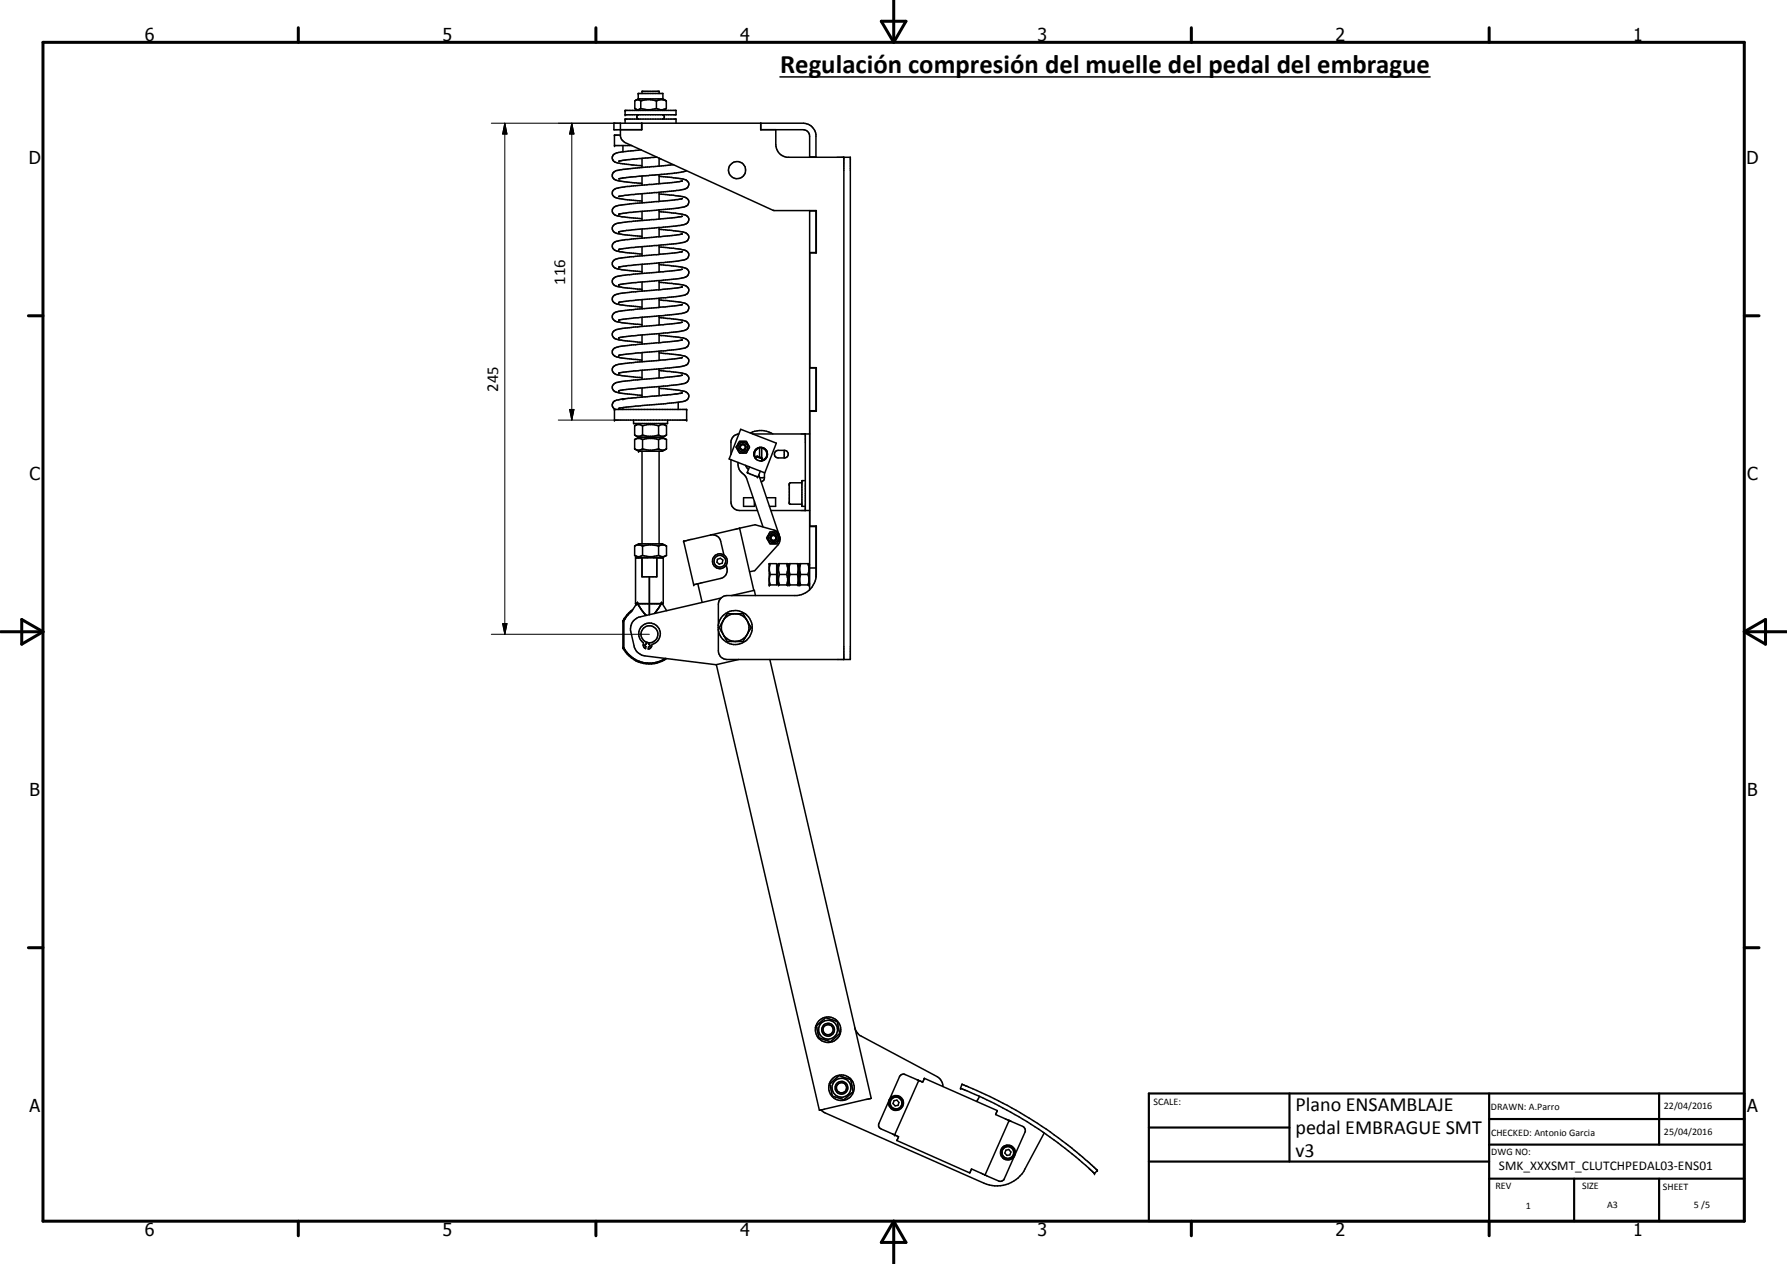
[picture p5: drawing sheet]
<svg xmlns="http://www.w3.org/2000/svg" width="420mm" height="297mm" viewBox="0 0 420 297" stroke-linecap="round" stroke-linejoin="round" font-family="sans-serif">
<g fill="none" stroke="#000" stroke-width=".35">
<path d="M183.4 18.1h152.8M145.9 29l.1 3.3 .3 .6 .7 .6 34.8 15.9 10.1 .1v9.9h-1.5M145.9 31.7h-1.4v2.5h4.1M146.5 34.2v1.5M147 29v-1h12v1M147 26h12v1h-12zM149.4 23.6l.5-.2 .8 .3M149.4 23.6l-.1 .1v1.8l.1 .1M149.4 25.7l.7 .3M150.1 23.2v-1.2h5.8v1.2M150.1 23.2h5.8M150.1 23.2l-.7 .4"/>
<path d="M150.2 27a.51 .51 0 0 0-.5 .5 .51 .51 0 0 0 .5 .5M150.7 23.7a5.9 5.9 0 0 1 3.6 0M150.7 25.5a.92 .92 0 0 1-1.3 .1M150.7 25.5a5.6 5.6 0 0 0 3.6 0M150.7 23.7v1.8M150.8 35.2l-4.5 .5a2.41 2.41 0 0 0-2.2 .9l-.1 .7a1.55 1.55 0 0 0 1.6 1.1l5.3 .6M150.9 29v1.5h-6.6v-1.5h44.6a3 3 0 0 1 2.9 2.6v5.4M150.9 22v-.5h4.1v.5M150.9 37.2v2.2M154.3 25.5a2.32 2.32 0 0 0 2.4 0M154.3 23.7a2.66 2.66 0 0 1 2.4 0M154.3 23.7v1.8"/>
<path d="M154.5 36.9l-6.8 .6-2.2 .4M155 37.1v1.9M155 37.3h.4M155.7 27a.51 .51 0 0 1 .5 .5 .51 .51 0 0 1-.5 .5M155.9 23.2l.8 .5M156.7 25.5l-.8 .5M156.7 23.7v1.8M158.4 38.7l-13 1.3a1.2 1.2 0 0 0-1.3 .7 1.2 1.2 0 0 0 .5 1.5l2.3 .5 4 .4M178.8 29v1.5h10.1a1.52 1.52 0 0 1 1.5 1.5v5M182.4 30.5v3.5a3 3 0 0 0 2.6 3h14.9v118h-29a2 2 0 0 1-2-2v-4.9M190.4 36.9h1.4M198.4 37v118"/>
<path d="M150.9 41.4v2.1M150.9 45.5v2.2M150.9 49.7v2.1M150.9 53.8v2.2M150.9 58v2.1M155 41v2.2M155 45.2v2.1M155 49.3v2.2M155 53.5v2.1M155 57.7v2.1M155 41.4l5.4 .6a1.26 1.26 0 0 1 1.4 .8 1.26 1.26 0 0 1-.4 1.5 35.9 35.9 0 0 1-8.1 1l-5.2 .5-2.6 .4M155 45.6h.5a24.1 24.1 0 0 1 5.9 .9 1.13 1.13 0 0 1 .5 1.3 1.13 1.13 0 0 1-1 .8l-3 .5-10.2 .9-2.2 .3"/>
<path d="M155 49.7a25.1 25.1 0 0 1 6.5 1 1.17 1.17 0 0 1 .4 1.3 1.17 1.17 0 0 1-1 .8l-5.5 .7-8.1 .6-1.8 .4M155 53.9h.5a24.1 24.1 0 0 1 5.9 .9 1.14 1.14 0 0 1 .5 1.3 1.14 1.14 0 0 1-1 .8l-3 .5-9.8 .8-2.6 .4M155 58a29.3 29.3 0 0 1 6.4 1 1.13 1.13 0 0 1 .5 1.2 1.13 1.13 0 0 1-1 .9l-4.9 .6-8.3 .7-2.2 .4M160.3 46.7l-14.8 1.6a1.33 1.33 0 0 0-1.3 1.9 4.7 4.7 0 0 0 2.9 .9l3.8 .3M160.3 59.1h.1M160.4 42.5l-14.9 1.6a1.33 1.33 0 0 0-1.3 1.9 4.3 4.3 0 0 0 2.6 .9l4.1 .3M160.4 55l-14.9 1.6a1.33 1.33 0 0 0-1.3 1.9 7.2 7.2 0 0 0 4.2 1l2.5 .2M160.4 50.8l-14.9 1.6a1.24 1.24 0 0 0-1.4 .8 1.24 1.24 0 0 0 .5 1.5l1.8 .4 4.5 .4M160.4 59.1l-1.8 .3-13.1 1.3a1.33 1.33 0 0 0-1.3 1.9 3.7 3.7 0 0 0 2.6 .9l4.1 .4M161.4 40.1a37.6 37.6 0 0 1-8.3 1.1l-4.6 .4-3 .4M190.4 49.5v89.1M190.4 59.4h1.4"/>
<path d="M190.4 49.6h1.4M191.8 49.5v9.9M150.9 62.1v2.2M150.9 66.3v2.1M150.9 70.4v2.2M150.9 74.5v2.2M150.9 78.7v2.2M155 61.8v2.1M155 65.9v2.2M155 70.1v2.2M155 74.2v2.2M155 78.4v2.1"/>
<path d="M155 62.2a25.1 25.1 0 0 1 6.5 1 1.17 1.17 0 0 1 .4 1.2 1.17 1.17 0 0 1-1 .8l-5.5 .7-6.8 .6-3.1 .4M155 66.3l.5 .1a24.1 24.1 0 0 1 5.9 .9 1.14 1.14 0 0 1 .5 1.2 1.14 1.14 0 0 1-1 .9l-4.4 .6-8.4 .7-2.6 .4M155 70.5l4.8 .5a2.19 2.19 0 0 1 2.2 1.1 1.67 1.67 0 0 1-1.9 1.6l-11.1 1-3.5 .5M155 74.6a25.7 25.7 0 0 1 6.4 1 1.14 1.14 0 0 1 .5 1.2 1.14 1.14 0 0 1-1 .9l-3.9 .5-8.4 .7-3.1 .5M155 78.8l5.1 .6a1.69 1.69 0 0 1 1.9 1.3l-.3 .6a4.4 4.4 0 0 1-3 .9l-9.2 .8-4 .5M160.4 71.6l-4 .5-10.9 1.1a1.33 1.33 0 0 0-1.3 1.9l.2 .2a14 14 0 0 0 5.5 .9l1 .1M160.4 67.4l-5 .7-5 .4a23.6 23.6 0 0 0-6 .9 1.26 1.26 0 0 0-.2 1.5 1.26 1.26 0 0 0 1.3 .6l5.4 .7M160.4 63.3l-4.5 .6-9.1 .8a3 3 0 0 0-2.8 1.2 1.73 1.73 0 0 0 2.1 1.6l4.8 .5M160.4 75.7l-14.9 1.6a1.23 1.23 0 0 0-1.3 .8 1.23 1.23 0 0 0 .4 1.4 21.3 21.3 0 0 0 6.3 .9M160.4 79.9l-5 .6-5 .4a23.6 23.6 0 0 0-6 .9 1.26 1.26 0 0 0-.2 1.5 1.26 1.26 0 0 0 1.3 .7l5.4 .6M144.5 96.2h16.9v2.5h-16.9zM146.5 93.7v.1"/>
<path d="M146.5 95.8v.4M146.8 93.7l-1.1 .2a1.44 1.44 0 0 0-1.7 1.6l.7 .7M149 98.7v.8h8v-.8M150.1 99.5l-.9 .6M150.9 82.8v2.2M150.9 87v2.2M150.9 91.2v2.1M155 82.9l4.8 .5a2.18 2.18 0 0 1 2.2 1.2 1.67 1.67 0 0 1-1.9 1.5l-11.1 1.1-3.5 .5M155 82.5v2.2M155 86.7v2.1M155 90.8v2.2M155 87.1a25.7 25.7 0 0 1 6.4 .9 1.14 1.14 0 0 1 .5 1.3 1.14 1.14 0 0 1-1 .8l-3.9 .6-7 .5-4.5 .6"/>
<path d="M155 91.2l4.8 .5a2.19 2.19 0 0 1 2.2 1.2 1.83 1.83 0 0 1-2.2 1.6l-10.3 .9-4 .6M155.8 99.5l.9 .6M159.5 94.5v1.7M160.3 84v.1M160.4 92.3l-2.8 .5-11 1M160.4 92.3h.1M160.4 88.2l-4.5 .6-10.1 .9a2 2 0 0 0-1.8 1.1 1.63 1.63 0 0 0 1.8 1.6l5.1 .5M160.4 84l-4 .6-9.3 .8a5.1 5.1 0 0 0-2.8 .7 1.19 1.19 0 0 0-.2 1.3 1.19 1.19 0 0 0 1.2 .7l5.6 .7M190.4 86.5h1.4M190.4 96.5h1.4M190.4 86.4h1.5v10.2h-1.5M191.8 86.4v10.2"/>
<path d="M149.2 100.1v2.1M149.2 103.3v2.2M149.2 105.5l.9 .5h5.7l.9-.5M149.2 105.5a1.55 1.55 0 0 0 1.9 0M149.2 103.3a1.76 1.76 0 0 1 1.9 0M149.2 102.2a1.55 1.55 0 0 0 1.9 0M149.2 100.1a1.55 1.55 0 0 1 1.9 0M149.2 102.2l.9 .6M150.1 102.8h5.7M150.1 102.8l-.9 .5M150.9 106v21.8M151.1 100.1v2.1"/>
<path d="M151.1 103.3v2.2M151.1 105.5l.5 .1a5.6 5.6 0 0 0 3.2-.1M151.1 103.3a6.7 6.7 0 0 1 3.7 0M151.1 102.2a5.8 5.8 0 0 0 3.7 0M151.1 100.1a5.8 5.8 0 0 1 3.7 0M154.8 100.1v2.1M154.8 103.3v2.2M154.8 105.5a1.55 1.55 0 0 0 1.9 0M154.8 103.3a1.76 1.76 0 0 1 1.9 0M154.8 102.2a1.55 1.55 0 0 0 1.9 0M154.8 100.1a1.55 1.55 0 0 1 1.9 0M155 106v21.8"/>
<path d="M155.8 102.8l.9 .5M156.7 100.1v2.1M156.7 103.3v2.2M156.7 102.2l-.9 .6M171.9 108v10a2 2 0 0 0 2 2h4.2M173.5 108.7a3.1 3.1 0 0 0 1.5 2.9l.5 .8 3.9 11.4M173.7 102a2 2 0 0 0-1.8 1.6v3.2M173.9 103.7h1.6l.3 .7a1.14 1.14 0 0 1-.1 1.7l-.2 .4h-1.6l-.1-.2-.8-1.2zM174.1 100.9l8.4 3.2-2.7 7-8.4-3.2zM175.3 109.3l.7 1.1M176.2 109.7l-.5 1.4 .9 .4 1.6 .6 .6-1.4M176.4 101.7a5.5 5.5 0 0 1 5.3 .3"/>
<path d="M177 102h13.4M177.1 117h-2.3v2h2.6v-1.2M177.4 107.2l.2 .5M177.8 107.3l.2-.1 .6 .2M177.8 107.3l1.4 .5M177.8 107.3l-.2 .5M178 105.4l-.6 .6-.1 .9M178.4 111.6l4.8 14M178.6 107.4l.5 .2 .1 .2M178.6 105.2h.5M178.6 105.2v2.2M178.6 105.3a1.46 1.46 0 0 0-.9 2.3"/>
<path d="M178.6 105.2h-.3M178.7 105.2a1.59 1.59 0 0 0-1.4 1.7 1.59 1.59 0 0 0 1.8 1.4 1.59 1.59 0 0 0 1.3-1.8M179 105.2h.3M179 108.3h.1M179.1 105.2l.8 .3M179.1 105.2v2.4M179.1 108.1v.2M179.1 105.3a1.46 1.46 0 0 1 1.2 1.4 1.46 1.46 0 0 1-1.2 1.5M179.2 107.8l-.2 .5M179.4 105.2l.3 .2M179.7 111.1v1.2a.87 .87 0 0 1-.7 .9M179.7 112.2l-1 .1"/>
<path d="M179.8 105.5l.6 .8M180 105.7a1.58 1.58 0 0 1-.9 2.6M180.2 117h2.2v2h-1.5M181.3 120h9.1M182.3 106.1l.7-.3h1.4a.89 .89 0 0 1 .9 .9 .89 .89 0 0 1-.9 .9h-1.4a.89 .89 0 0 1-.9-.5 .89 .89 0 0 1 .2-1zM184.4 105.8v1.8M188.5 113.5h-2.6l-.3 .2v4.7l2.9 .1M189.3 112.9h-.8v6.1h.8M189.3 102v18M149.2 128.3v2.2M149.2 128.3l.9-.5h5.7l.9 .5M149.2 128.3a1.76 1.76 0 0 1 1.9 0"/>
<path d="M149.2 130.5a1.55 1.55 0 0 0 1.9 0M149.2 130.5l.9 .6M150.9 131.1v4.5h3.5v-4.5M151.1 128.3a6.7 6.7 0 0 1 3.7 0M151.1 130.5l.5 .1a5.6 5.6 0 0 0 3.2-.1M151.1 128.3v2.2M152.7 135.6v8.8M154.8 128.3a1.76 1.76 0 0 1 1.9 0M154.8 130.5a1.55 1.55 0 0 0 1.9 0M154.8 128.3v2.2M156.7 130.5l-.9 .6M156.7 128.3v2.2"/>
<path d="M164.1 137.2l1 4.4M167.1 125.7l-6.4 1.5 2.4 10.2 1-.2M167.1 125.7a1.97 1.97 0 0 1 2.3 1.5l.8 3.2M168.7 131.4l.7-.2 .6 .4-.2 .7-.7 .3-.5-.5zM170.8 132.8a2.15 2.15 0 0 1-1.4 3.1l-5.3 1.3M172 140l5.4-1.3 .2 1.3M173.9 124.2l-6.8 1.5M173.9 124.1v.1M173.9 124.1l3.3 14.7M173.9 124.1l3.6-.8 4.4 1.2a1.88 1.88 0 0 1 1.4 1.8M180.9 132.5h1.7v5h-1.7zM180.9 134l.1 1"/>
<path d="M180.9 136.5l.1 1M181 125h1.7l.4 .9a.93 .93 0 0 1-.1 1.4l-.3 .5h-1.7l-.2-.5a1.01 1.01 0 0 1-.1-1.6zM181 132.5l-.1 .9M181 135l-.1 .9M181 135h1.6M182.5 126l.1 .2M182.6 132.8h.2M182.6 137.2h.2M182.8 132.8l.2-.3h2.2l.2 .3M182.8 137.2l.2 .3h2.2l.2-.3M182.8 132.8v4.4M183.2 135h1.7"/>
<path d="M183.2 135l-.2 .9 .2 1.6M183.2 132.5l-.2 .9 .2 1.6M183.4 126.5a1.97 1.97 0 0 1-.5 1.6l-5.5 6-1.2 .3M184.9 132.5l.3 .9-.3 1.6M184.9 135l.3 .9-.3 1.6M185.4 132.8l.1-.3h2.2l.2 .3M185.4 137.2l.1 .3h2.2l.2-.3M185.4 132.8v4.4M185.7 135h1.8M185.7 135l-.2 .9 .2 1.6M185.7 132.5l-.2 .9 .2 1.6M187.5 132.5l.2 .9-.2 1.6"/>
<path d="M187.5 135l.2 .9-.2 1.6M187.9 132.8l.1-.3h2.2l.2 .3M187.9 137.2l.1 .3h2.2l.2-.3M187.9 132.8v4.4M188.2 135h1.7M188.2 135l-.2 .9 .2 1.6M188.2 132.5l-.2 .9 .2 1.6M189.9 132.5a3.3 3.3 0 0 1 0 2.5M189.9 135a3.1 3.1 0 0 1 0 2.5M190.4 123.7h1.4M190.4 133.5h1.5M190.4 123.6h1.5v11.4a5 5 0 0 1-4.5 5h-16.5a2.09 2.09 0 0 0-2 2v4.9"/>
<path d="M191.8 123.6v12.1M146.5 145.9v6.3M146.5 145.9h.1M146.5 152.2h.1M146.5 152.2a7 7 0 0 0 10.2 2.6M146.6 145.9v6.3M146.6 152.2a6.8 6.8 0 0 0 9.9 2.5M148.8 143.3l-1.4 1.1-.9 1.5M149.4 141.9h.3M149.4 141.9l.2 .1 .1-.1M149.9 141.9h5.6M149.9 141.6l-.2 .3"/>
<path d="M149.9 141.6v.3M149.9 141.9l1 1.5 1.1 1.2M149.9 141.6l-1.4 2.1-1.2 1.2-.7 1M152.5 151a2 2 0 0 1-1.5-3 2 2 0 0 1 3.4 0 2 2 0 0 1-1.5 3h-.9v.3l-.4 .3 .3 .3-.1 .5-.5-.4v-1a2.55 2.55 0 0 1-.3-4 2.55 2.55 0 0 1 4 .8 2.55 2.55 0 0 1-1.7 3.6l-.4 .9-.5 .2 .1-.5 .3-.2v-.2l-.2-.2v-.4M154.4 143.6l-.5 .5M154.7 143.1l-.3 .5M155.5 141.6l.2 .3h.2v-10.8h-6.5v10.8M155.5 141.6l1.2 1.9M155.5 141.6v.3M155.5 141.9l-1.1 1.7M169.5 140.5l-18.9 4.4a2.88 2.88 0 0 0-2.3 3.6l.8 3.3a2.96 2.96 0 0 0 2.5 2.3l16.7 2.1 5.4-1.2M170.3 145.5l-1.2 2 1.2 2"/>
<path d="M170.3 145.5l.7-1.3h3.7l1.2 2M170.3 145.5a3.3 3.3 0 0 1 5.5 .7M170.3 145.5l-.4 .7a3 3 0 0 0 .1 2.9M175.8 146.2a3.3 3.3 0 0 1-1.3 4.1 3.3 3.3 0 0 1-4.2-.8M175.9 146.2l.7 1.3-1.9 3.2h-3.7l-.7-1.2M181 155l23.8 103.1-12 2.8h-.2l-24.2-104.7M192 241.1l2.1-2 2 .7a.78 .78 0 0 1 .9 1l.4 2.1-2.1 1.9-2.7-.9zM195.1 254.7l2.2-1.9 2.7 .9 .6 2.8-2.2 1.9-2-.6-.7-.2zM201 241.6l.1 .4a2.85 2.85 0 0 0 1.4 1.5l17.9 9.5a2.75 2.75 0 0 1 1.3 2.3M209.1 259.2v.2M209.1 259.2a1.57 1.57 0 0 1 2.2-1.5 1.57 1.57 0 0 1 .5 2.6 1.57 1.57 0 0 1-2.6-.6l-.1-.3M209.3 259.2h-.2"/>
<path d="M209.3 259.3l-.2 .1M210.2 258.7l.7-.2 .5 .6-.3 .7-.6 .1-.5-.6zM216 253.9l-5.7 12.8M216.1 253.9l-3.5-1.5-.6 .1-.5 .5-4.9 11.2v.5l.4 .5 3.3 1.5M216.1 253.9v.1M216.1 254l.8 .3 .4-.9 17.2 7.6-.4 .9 3.2 1.4M226.2 254.8l1.3 .5a102.1 102.1 0 0 1 23.2 13.5l7.3 6.2-.7 .8a69.2 69.2 0 0 0-8.6-7.3l-3.6-2.5a100 100 0 0 0-19.3-10.3zM230.3 257.6l-.7 1.2M193.1 260.9l.9 .6 37.3 16.5a7.5 7.5 0 0 0 9.7-3.3l4.5-8.5M210.3 266.7l1 .4-.4 .9 17.1 7.6 .4-.9 3.2 1.4M235.4 270.8v.1M235.4 270.8a1.55 1.55 0 0 1 2-1.5 1.55 1.55 0 0 1 .8 2.5 1.55 1.55 0 0 1-2.6-.2l-.2-.6h.2"/>
<path d="M235.6 270.8h-.2M236.5 270.3l.7-.2 .5 .6-.3 .7-.6 .1-.5-.5zM237.3 263.3h.1M237.3 263.3l-5.7 12.8M237.3 263.3l3.4 1.5 .3 .6 .1 .5-5.1 11.3-.5 .4h-.5l-3.4-1.5"/>
<circle cx="173.3" cy="40" r="2.02"/>
<circle cx="174.6" cy="105.1" r=".75"/>
<circle cx="174.7" cy="105.1" r=".59"/>
<circle cx="174.7" cy="105.1" r="1.16"/>
<circle cx="169.3" cy="131.9" r="1.38"/>
<circle cx="169.3" cy="131.9" r="1.75"/>
<circle cx="181.8" cy="126.4" r="1.16"/>
<circle cx="181.8" cy="126.4" r=".75"/>
<circle cx="181.9" cy="126.4" r=".59"/>
<circle cx="172.8" cy="147.5" r="4"/>
<circle cx="194.7" cy="242" r="2.98"/>
<circle cx="194.7" cy="242" r="2.22"/>
<circle cx="194.7" cy="242" r="1.49"/>
<circle cx="194.7" cy="242" r="1.21"/>
<circle cx="197.8" cy="255.6" r="1.49"/>
<circle cx="197.8" cy="255.6" r="3"/>
<circle cx="197.9" cy="255.6" r="2.23"/>
<circle cx="197.9" cy="255.6" r="1.2"/>
<circle cx="210.7" cy="259.2" r="1.76"/>
<circle cx="210.7" cy="259.2" r="1.38"/>
<circle cx="237" cy="270.8" r="1.74"/>
<circle cx="237" cy="270.8" r="1.37"/>
</g>
<g fill="#000">
<circle cx="144.5" cy="31.7" r=".18"/>
<circle cx="144.5" cy="34.2" r=".18"/>
<circle cx="147" cy="27" r=".18"/>
<circle cx="147" cy="28" r=".18"/>
<circle cx="147" cy="26" r=".18"/>
<circle cx="150.1" cy="22" r=".18"/>
<circle cx="150.1" cy="23.2" r=".18"/>
<circle cx="145.5" cy="54.5" r=".18"/>
<circle cx="145.5" cy="50.3" r=".18"/>
<circle cx="145.5" cy="58.6" r=".18"/>
<circle cx="145.5" cy="62.8" r=".18"/>
<circle cx="145.5" cy="66.9" r=".18"/>
<circle cx="145.5" cy="71.1" r=".18"/>
<circle cx="145.5" cy="75.2" r=".18"/>
<circle cx="145.5" cy="79.4" r=".18"/>
<circle cx="144.5" cy="96.2" r=".18"/>
<circle cx="144.5" cy="98.7" r=".18"/>
<circle cx="145.5" cy="83.5" r=".18"/>
<circle cx="145.5" cy="96" r=".18"/>
<circle cx="145.5" cy="91.8" r=".18"/>
<circle cx="145.5" cy="87.7" r=".18"/>
<circle cx="146.5" cy="93.7" r=".18"/>
<circle cx="161.4" cy="98.7" r=".18"/>
<circle cx="161.4" cy="96.2" r=".18"/>
<circle cx="150.1" cy="106" r=".18"/>
<circle cx="150.1" cy="102.8" r=".18"/>
<circle cx="177.8" cy="107.3" r=".18"/>
<circle cx="178.1" cy="112.1" r=".18"/>
<circle cx="179.2" cy="107.8" r=".18"/>
<circle cx="185.6" cy="118.2" r=".18"/>
<circle cx="185.6" cy="113.8" r=".18"/>
<circle cx="150.1" cy="127.8" r=".18"/>
<circle cx="160.7" cy="127.2" r=".18"/>
<circle cx="163.1" cy="137.4" r=".18"/>
<circle cx="180.9" cy="132.5" r=".18"/>
<circle cx="180.9" cy="137.5" r=".18"/>
<circle cx="182.8" cy="137.2" r=".18"/>
<circle cx="183" cy="137.5" r=".18"/>
<circle cx="183" cy="132.5" r=".18"/>
<circle cx="185.2" cy="132.5" r=".18"/>
<circle cx="185.2" cy="137.5" r=".18"/>
<circle cx="185.4" cy="137.2" r=".18"/>
<circle cx="185.5" cy="132.5" r=".18"/>
<circle cx="185.5" cy="137.5" r=".18"/>
<circle cx="187.7" cy="132.5" r=".18"/>
<circle cx="187.7" cy="137.5" r=".18"/>
<circle cx="187.9" cy="137.2" r=".18"/>
<circle cx="188" cy="137.5" r=".18"/>
<circle cx="188" cy="132.5" r=".18"/>
<circle cx="190.1" cy="132.5" r=".18"/>
<circle cx="190.1" cy="137.5" r=".18"/>
<circle cx="146.5" cy="145.9" r=".18"/>
<circle cx="146.5" cy="152.2" r=".18"/>
<circle cx="149.6" cy="142" r=".18"/>
<circle cx="217.3" cy="253.4" r=".18"/>
<circle cx="225.8" cy="255.7" r=".18"/>
<circle cx="210.3" cy="266.7" r=".18"/>
<circle cx="237.3" cy="263.3" r=".18"/>
<circle cx="257.3" cy="275.8" r=".18"/>
<circle cx="258" cy="275" r=".18"/>
</g>
<g fill="none" stroke="#000" stroke-width=".71">
<path d="M10.1 9.9h400v277.1h-400zM70.1 6.5v3.4M140.1 6.5v3.4M207.2 5h5.8l-2.9 4.9zM210.1 0v9.9M280.1 6.5v3.4M350.1 6.5v3.4M6.7 74.2h3.4M410.1 74.2h3.5M.1 148.5h10M5.1 145.6l5 2.9-5 2.9zM410.1 148.5h10"/>
<path d="M410.1 148.5l5-2.9v5.8zM6.7 222.7h3.4M410.1 222.7h3.5M70.1 287v3.4M140.1 287v3.4M210.1 287v10M210.1 287l2.9 5h-5.8zM280.1 287v3.4M350.1 287v3.4"/>
</g>
<path d="M270.1 257h140v30h-140zM303.2 257v16M350.1 257v30M390.1 257v12M270.1 265h33.1M270.1 273h80M350.1 277h60M350.1 269h60M350.1 263h60M370.1 277v10M390.1 277v10" fill="none" stroke="#000" stroke-width=".51"/>
<path d="M115.5 29h28.8M118.7 29l.5 2.5h-1zM118.7 29v120.1M134.4 29l.5 2.5h-1zM134.4 29v69.7M131.3 98.7h13.2M133.9 96.2h1l-.5 2.5zM115.5 149.1h37.2M118.2 146.6h1l-.5 2.5z" fill="none" stroke="#000" stroke-width=".24"/>
<path d="M118.7 29l.5 2.5h-1zM134.4 29l.5 2.5h-1zM133.9 96.2h1l-.5 2.5zM118.2 146.6h1l-.5 2.5z" fill="#000"/>
<text font-size="6.3" x="183.4" y="17.2">Regulación compresión del muelle del pedal del embrague</text>
<g font-size="4.7">
<text x="304.6" y="261.2">Plano ENSAMBLAJE</text>
<text x="304.6" y="266.6">pedal EMBRAGUE SMT</text>
<text x="304.6" y="272">v3</text>
</g>
<g font-size="4.2">
<text x="34" y="9.6">6</text>
<text x="104" y="9.6">5</text>
<text x="174" y="9.6">4</text>
<text x="244" y="9.6">3</text>
<text x="314" y="9.6">2</text>
<text x="384" y="9.6">1</text>
<text x="6.8" y="38.7">D</text>
<text x="410.6" y="38.7">D</text>
<text x="7" y="112.9">C</text>
<text x="410.8" y="112.9">C</text>
<text x="7" y="187.1">B</text>
<text x="410.8" y="187.1">B</text>
<text x="7" y="261.4">A</text>
<text x="410.8" y="261.4">A</text>
<text x="34" y="290.4">6</text>
<text x="104" y="290.4">5</text>
<text x="174" y="290.4">4</text>
<text x="244" y="290.4">3</text>
<text x="314" y="290.4">2</text>
<text x="384" y="290.4">1</text>
</g>
<g font-size="3.9">
<text x="132.9" y="66.9" transform="rotate(-90 132.9 66.9)">116</text>
<text x="117.2" y="92" transform="rotate(-90 117.2 92)">245</text>
</g>
<text font-size="3.1" x="352.4" y="275">SMK_XXXSMT_CLUTCHPEDAL03-ENS01</text>
<g font-size="2.4">
<text x="271.2" y="259.7">SCALE:</text>
<text x="350.6" y="260.9">DRAWN: A.Parro</text>
<text x="391.2" y="260.6">22/04/2016</text>
<text x="350.6" y="267">CHECKED: Antonio Garcia</text>
<text x="391.2" y="266.7">25/04/2016</text>
<text x="350.6" y="271.4">DWG NO:</text>
<text x="351.6" y="279.3">REV</text>
<text x="372" y="279.4">SIZE</text>
<text x="391" y="279.6">SHEET</text>
<text x="358.7" y="284.1">1</text>
<text x="377.9" y="283.8">A3</text>
<text x="398.3" y="283.8">5 /5</text>
</g>
</svg>
